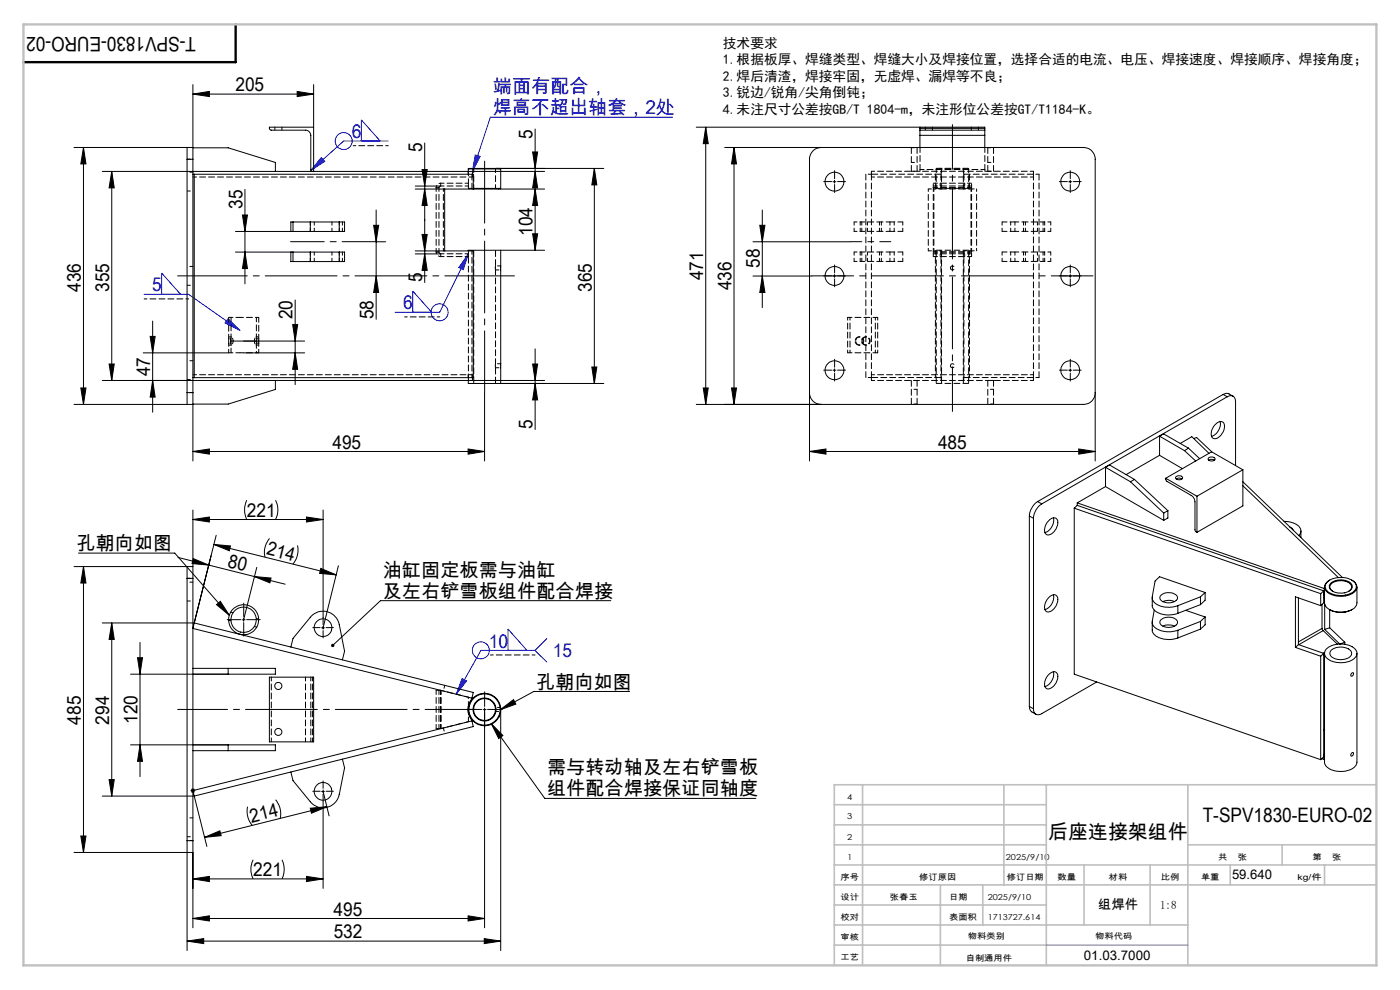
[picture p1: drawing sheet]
<svg xmlns="http://www.w3.org/2000/svg" width="297mm" height="210mm" viewBox="0 0 297 210" stroke-linecap="round" stroke-linejoin="round" font-family="sans-serif">
<g fill="none" stroke="#00f" stroke-width=".21">
<path d="M68.2 33.4l.7 .8-3 2zM76.7 29.9v-4.5l3.9 4.5M82.3 29.9h-9.4l-7 6.3M100.8 32.9l1 .3-1.6 3.2zM142.7 24.9h-38.7l-3.8 11.5M99.3 53.9l-1 3.3-1-.4zM99.3 53.9l-6 12.3h-9.5M30.6 62.4h9.4l10.9 7.7M34.3 62.4v-4.5l4 4.5M48.4 67.6l2.5 2.5-3.2-1.6zM87.6 66.2v-4.5l4 4.5M107.8 138v-4.6l4 4.6"/>
<path d="M113.5 138h-11.5l-5.2 9.2M113.5 138l2.5 2.4M116 135.5l-2.5 2.5M98 143.9l1 .6-2.2 2.7z"/>
<circle cx="72.9" cy="29.9" r="1.8"/>
<circle cx="93.3" cy="66.2" r="1.8"/>
<circle cx="102" cy="137.9" r="1.8"/>
</g>
<g fill="none" stroke="#000" stroke-width=".21">
<path d="M40.9 20l3.5-.6v1.1zM40.9 17.9v13.4M40.9 20h25.6M63 19.4l3.5 .6-3.5 .5zM66.5 17.9v9.1M15.7 31.3h24M17.7 31.3v54.5M17.7 31.3l.5 3.5h-1.1zM21.7 36.4h19.2M23.7 36.4l.5 3.5h-1.1zM23.7 36.4v44.3M88.1 39.5h5.4"/>
<path d="M89.5 36h1.1l-.5 3.5zM90.1 30.3v29.6M100.2 36.4h15.3M105.2 35.7h22.9M113 32.2h1.1l-.6 3.5zM113.5 36.4l.6 3.5h-1.1zM113.5 27.4v25.7M126.1 35.7v45.6M126.1 35.7l.5 3.5h-1zM147.7 27h47.5M149.7 27l.5 3.5h-1zM149.7 27v58.8"/>
<path d="M153.7 31.3h20.5M155.7 31.3l.5 3.5h-1zM155.7 31.3v54.5M176.7 38.6h.6M177 38.2v.6M226.7 38.6h.7M227 38.2v.6M50 49.1h12.2M50 53.5h12.2M51.4 45.6h1.1l-.5 3.5zM52 40.2v20M52 53.5l.5 3.5h-1.1z"/>
<path d="M79.3 47.8h1l-.5 3.5zM79.7 51.3h2.1M79.8 58.6l.5 3.4h-1zM79.8 44.5v23.2M88.1 40.1h6.2M88.1 53.9h5.4M88.1 53.2h6.2M89.5 49.7h1.1l-.5 3.5zM90.1 53.9l.5 3.5h-1.1zM90.1 40.1l.5 3.5h-1.1zM106.2 40.1h9.3M106.2 53.1h9.3"/>
<path d="M113 49.6h1.1l-.6 3.5zM113.5 40.1l.6 3.5h-1.1zM159.7 58.6h12.5M159.7 51.3h20.8M161.2 47.8h1.1l-.6 3.5zM161.7 58.6l.6 3.4h-1.1zM161.7 44.5v20.8M176.7 58.6h.6M177 58.2v.6M226.7 58.6h.7M227 58.2v.6M23.1 77.2h1.1l-.5 3.5z"/>
<path d="M30.4 74.9h18.1M31.9 71.4h1l-.5 3.5zM32.4 68.1v19.3M49 72.3h15.6M51.7 74.9h12.9M62.1 68.9h1l-.5 3.4zM62.6 74.9l.5 3.4h-1zM62.6 63.6v18M113 77.2h1.1l-.6 3.5zM113.5 74v17.1M125.6 77.8h1l-.5 3.5zM176.7 78.5h.6"/>
<path d="M177 78.2v.6M226.7 78.5h.7M227 78.2v.6M15.7 85.8h24M17.1 82.3h1.1l-.5 3.5zM21.7 80.7h19.2M32.4 80.7l.5 3.5h-1zM40.9 95.8l3.5-.6v1.1zM40.9 85.8v12M40.9 95.8h61.9M99.3 95.2l3.5 .6-3.5 .5zM100.2 80.7h15.3"/>
<path d="M102.8 83.4v14.4M106.2 81.3h21.9M113.5 81.3l.6 3.5h-1.1zM147.7 85.8h26.5M149.2 82.3h1l-.5 3.5zM155.2 82.3h1l-.5 3.5zM171.7 95.8l3.5-.6v1.1zM171.7 95.8h60.6M171.7 83.3v14.5M228.8 95.2l3.5 .6-3.5 .5zM232.3 83.3v14.5M16.7 117.3h20.4l11.5 13.2"/>
<path d="M37.7 118.2l6.6 1.7M40.9 110.2l3.5-.5v1zM40.9 108.2v12M40.9 110.2h27.6M41 118.5l3.3 1.4-3.6-.4zM44.3 119.9l16.2 4M45.4 115.5l3.5 .3-.3 1zM45.4 115.5l25.9 6.4M45.9 113.6l-4.7 18.5h-19.5M52.4 106.1a4.8 4.8 0 0 0 0 4.1M57.2 114.2a4.5 4.5 0 0 0-1 4M58.5 106.1a4.5 4.5 0 0 1 0 4.1"/>
<path d="M63.1 115.7a4.6 4.6 0 0 1-1 4M65 109.7l3.5 .5-3.5 .5zM68.5 108.2v22.8M15.7 120.2h24M17.7 120.2v60.6M17.7 120.2l.5 3.5h-1.1zM23.7 132.1l.5 3.5h-1.1zM23.7 132.1v36.8M29.2 139.5h1l-.5 3.5zM29.7 136.3v28.4M45.9 128.3l.8-.7 1.9 2.9zM51.4 131.5h.6"/>
<path d="M51.7 131.2v.6M54 122.3l3.5 .3-.2 1zM54.5 120.4l-2.8 11.1M68.1 120.6l3.2 1.3-3.5-.3zM68.2 133.2h.6M68.5 132.8v.6M71.8 120l-3.3 13.2M129.6 127.4h-48.9l-10.1 9.5M27.7 143h20.7M27.7 158h20.7M29.7 158l.5 3.5h-1zM102.5 150.5h.6"/>
<path d="M102.8 150.2v46.6M104.2 153.5l11.4 15.9h44.7M104.2 153.5l2.5 2.5-.9 .7zM106.1 150.6l2.8-2.2 .5 1zM106.2 150.5v51.1M133.6 146.7h-20.4l-7.1 3.9M17.1 177.3h1.1l-.5 3.5zM21.7 168.9h19.5l2.7 10.7M23.1 165.4h1.1l-.5 3.5zM40.4 167.7h1M40.6 167.3l.7 .8M40.9 167.2v1"/>
<path d="M41.3 167.3l-.7 .8M43.4 177.6l3.2-1.4 .3 1.1zM52.5 171.1a4.6 4.6 0 0 0 1 4M58.5 169.6a4.5 4.5 0 0 1 .9 4M65.8 171.4l3.6-.3-3.3 1.4zM68.2 167.9h.6M68.5 167.6v.6M68.5 170.1v18.3M68.5 167.9l1.3 5.2M69.4 171.1l-26 6.5M15.7 180.8h24v20.8M39.7 199.6l3.5-.5v1.1z"/>
<path d="M39.7 199.6h66.5M40.9 194.8l3.5-.5v1.1zM40.9 186.4l3.5-.5v1.1zM40.9 180.8v16M40.9 194.8h61.9M40.9 186.4h27.6M53.7 182.4a4.7 4.7 0 0 0 0 4M59.8 182.4a4.7 4.7 0 0 1 0 4M65 185.9l3.5 .5-3.5 .6zM99.3 194.3l3.5 .5-3.5 .6zM102.7 199.1l3.5 .5-3.5 .6z"/>
</g>
<g fill="none" stroke="#000" stroke-width=".21" stroke-dasharray="15.2 1.3 1.3 1.3">
<path d="M176.4 38.5h-1.7M177.1 37.9v-1.7M177.1 39.1v1.7M177.7 38.5h1.7M226.4 38.5h-1.7M227.1 37.9v-1.7M227.1 39.1v1.7M227.7 38.5h1.7M176.4 58.5h-1.7M177.1 57.9v-1.7M177.1 59.1v1.7M177.7 58.5h1.7"/>
<path d="M226.4 58.5h-1.7M227.1 57.9v-1.7M227.1 59.1v1.7M227.7 58.5h1.7M176.4 78.5h-1.7M177.1 77.9v-1.7M177.1 79.1v1.7M177.7 78.5h1.7M226.4 78.5h-1.7M227.1 77.9v-1.7M227.1 79.1v1.7M227.7 78.5h1.7"/>
<path d="M51.1 131.4h-2.9M51.7 130.8v-2.9M51.7 132.1v2.8M52.3 131.4h2.9M67.9 133.1h-1.5M68.5 132.5v-1.6M68.5 133.8v1.5M69.2 133.1h1.5M102.2 150.5h-3.1M102.8 149.9v-3.2M102.8 151.1v3.1M103.4 150.5h3.2"/>
<path d="M67.9 167.8h-1.5M68.5 167.2v-1.5M68.5 168.5v1.5M69.2 167.8h1.5"/>
</g>
<path d="M202.1 87.3v-60.9" fill="none" stroke="#000" stroke-width=".21" stroke-dasharray="15.2 1.3 1.3 1.3" stroke-dashoffset="5.8"/>
<path d="M172.2 58.5h59.7" fill="none" stroke="#000" stroke-width=".21" stroke-dasharray="15.2 1.3 1.3 1.3" stroke-dashoffset="6.4"/>
<path d="M180.5 51.3h8.5" fill="none" stroke="#000" stroke-width=".21" stroke-dasharray="15.2 1.3 1.3 1.3" stroke-dashoffset="12.9"/>
<path d="M109.1 58.5h-71.4" fill="none" stroke="#000" stroke-width=".21" stroke-dasharray="15.2 1.3 1.3 1.3" stroke-dashoffset=".5"/>
<path d="M79.7 51.3h-18.1" fill="none" stroke="#000" stroke-width=".21" stroke-dasharray="15.2 1.3 1.3 1.3" stroke-dashoffset="8.1"/>
<path d="M102.8 34.2v49.1" fill="none" stroke="#000" stroke-width=".21" stroke-dasharray="15.2 1.3 1.3 1.3" stroke-dashoffset="2.1"/>
<path d="M100.8 150.5h-63.1" fill="none" stroke="#000" stroke-width=".21" stroke-dasharray="15.2 1.3 1.3 1.3" stroke-dashoffset="4.7"/>
<path d="M50 5.2v8h-45" fill="none" stroke="#000" stroke-width=".5"/>
<g fill="none" stroke="#c0c0c0" stroke-width=".35">
<path d="M177 179.2h45M177 175h45M177 170.7h45M183 166.5v38.2M213 166.5v21.2M222 166.5v38.3M252 179.2h40M252 166.5v38.3M272 179.2v4.3M292 166.5h-115v38.3M177 183.5h115M177 196.2h75"/>
<path d="M177 192h45M177 187.7h115M199.5 187.7v17.1M208.5 187.7v8.5M230 183.5v12.7M244 183.5v12.7M261 183.5v4.2M281 183.5v4.2M177 200.5h45"/>
</g>
<path d="M5 5.2h287v199.6h-287z" fill="none" stroke="#c0c0c0" stroke-width=".5"/>
<path d="M222 200.5h30" fill="none" stroke="#8000ff" stroke-width=".21"/>
<path d="M82.4 30.9h-7.5M40 63.4h-9.4M93.3 67.2h-7.5M113.5 138.9h-9.5" fill="none" stroke="#000" stroke-width=".21" stroke-dasharray="1.3 .6" stroke-dashoffset=".7"/>
<path d="M70.4 136.6l-.2 .2 .1 .4 .3-.3-.3 .3a.36 .36 0 0 0 .5 0 .36 .36 0 0 0 .1-.5 .36 .36 0 0 0-.5-.1zM104.2 153.5l2.5 2.5-.9 .7zM45.9 128.3l.8-.7 1.9 2.9zM106.1 150.6l2.8-2.2 .5 1z" fill="#000"/>
<path d="M100.8 32.9l1 .3-1.6 3.2z" fill="#00f"/>
<g fill="#000">
<path d="M40.9 20l3.5-.6v1.1zM63 19.4l3.5 .6-3.5 .5zM40.9 95.8l3.5-.6v1.1zM99.3 95.2l3.5 .6-3.5 .5zM171.7 95.8l3.5-.6v1.1zM228.8 95.2l3.5 .6-3.5 .5z"/>
<path d="M17.7 31.3l.5 3.5h-1.1zM17.1 82.3h1.1l-.5 3.5zM126.1 35.7l.5 3.5h-1zM125.6 77.8h1l-.5 3.5z"/>
<path d="M23.7 36.4l.5 3.5h-1.1zM23.1 77.2h1.1l-.5 3.5zM31.9 71.4h1l-.5 3.5zM32.4 80.7l.5 3.5h-1z"/>
<path d="M113.5 36.4l.6 3.5h-1.1zM113 32.2h1.1l-.6 3.5z"/>
<path d="M51.4 45.6h1.1l-.5 3.5zM52 53.5l.5 3.5h-1.1zM29.2 139.5h1l-.5 3.5zM29.7 158l.5 3.5h-1z"/>
<path d="M79.8 58.6l.5 3.4h-1zM79.3 47.8h1l-.5 3.5zM113 49.6h1.1l-.6 3.5zM113.5 40.1l.6 3.5h-1.1z"/>
<path d="M90.1 53.9l.5 3.5h-1.1zM89.5 49.7h1.1l-.5 3.5z"/>
<path d="M90.1 40.1l.5 3.5h-1.1zM89.5 36h1.1l-.5 3.5z"/>
<path d="M161.7 58.6l.6 3.4h-1.1zM161.2 47.8h1.1l-.6 3.5zM155.2 82.3h1l-.5 3.5zM155.7 31.3l.5 3.5h-1zM149.2 82.3h1l-.5 3.5zM149.7 27l.5 3.5h-1z"/>
<path d="M62.1 68.9h1l-.5 3.4zM62.6 74.9l.5 3.4h-1z"/>
<path d="M113.5 81.3l.6 3.5h-1.1zM113 77.2h1.1l-.6 3.5z"/>
<path d="M17.7 120.2l.5 3.5h-1.1zM17.1 177.3h1.1l-.5 3.5z"/>
<path d="M23.7 132.1l.5 3.5h-1.1zM23.1 165.4h1.1l-.5 3.5z"/>
<path d="M54 122.3l3.5 .3-.2 1zM41 118.5l3.3 1.4-3.6-.4zM68.1 120.6l3.2 1.3-3.5-.3zM45.4 115.5l3.5 .3-.3 1z"/>
<path d="M43.4 177.6l3.2-1.4 .3 1.1zM65.8 171.4l3.6-.3-3.3 1.4z"/>
<path d="M39.7 199.6l3.5-.5v1.1zM102.7 199.1l3.5 .5-3.5 .6z"/>
<path d="M40.9 194.8l3.5-.5v1.1zM99.3 194.3l3.5 .5-3.5 .6zM40.9 186.4l3.5-.5v1.1zM65 185.9l3.5 .5-3.5 .6zM40.9 110.2l3.5-.5v1zM65 109.7l3.5 .5-3.5 .5z"/>
</g>
<path d="M68.2 33.4l.7 .8-3 2zM48.4 67.6l2.5 2.5-3.2-1.6zM99.3 53.9l-1 3.3-1-.4zM98 143.9l1 .6-2.2 2.7z" fill="#00f"/>
<g fill="none" stroke="#000" stroke-width=".21">
<path d="M39.7 33.8v-2.5h1.2v2.5M39.7 33.8h1.2M39.7 33.8v49.5M40.9 31.4h7.5l10 3.1v1.9M40.9 37h59.5v3.1M40.9 36.4h59.3v.6M40.9 33.8v49.5M41.2 37v43.1M66.3 36.4l-.4-.3v-7.4a1.15 1.15 0 0 0-1.1-1.1h-7.3l-.3-.2-.1-.4h9.4v9.4M99.3 35.8h6.9M99.3 35.8v.6M100.4 40h5.8"/>
<path d="M106.2 40l-.1 .1h-5.7M106.2 35.8v4.2M172.6 31.9l.6-.4 1-.2h55.6a2.46 2.46 0 0 1 2.5 2.5v49.5a2.46 2.46 0 0 1-2.5 2.5h-55.6a2.46 2.46 0 0 1-2.5-2.5v-49.9l.2-.6zM195.2 27.2v.4M195.2 27.6v1.1M195.2 27.6h13.7M195.2 27.2v-.2h13.7v.2M195.2 27.2h13.7M195.2 28.7v2.6M195.2 28.7h13.7M208.9 27.2v.4M208.9 27.6v1.1"/>
<path d="M208.9 28.7v2.6M62.2 47.1v2M62.2 53.5v2M65.8 53.5h6.2M65.8 55.5h6.2M65.8 47.1h6.2M65.8 49.1h6.2M65.8 47.1v2M65.8 53.5v2M65.8 53.5h-4.1v2h4.1M65.8 47.1h-4.1v2h4.1M72 47.1v2"/>
<path d="M72 53.5v2M72 53.5h1.1v2h-1.1M72 47.1h1.1v2h-1.1M99.3 53.2v-.1h6.9v28.2h-6.9v-.6M100.4 40.1h-6.1v13.1h6.1v26.9h-59.5M39.7 83.3v2.5h1.2v-2.5M39.7 83.3h1.2M58.4 80.7v1.9l-10 3.1h-7.5M100.2 80.1v.6h-59.3M234.5 99.1v4.1M234.5 99.1l5.3 3.1M234.5 99.1l.9-.5 5.3 3.1"/>
<path d="M246 92.5v4.1M246 92.5l5.3 3.1M246 96.6l4.8 2.8M246 92.5l.8-.5 5.3 3.1M246 96.6l-7.1 4.1M250.4 94.1l2.4-1.5 3.7 3.6M251.3 95.6l2.3 2.2M252.1 95.1l-.8 .5M252.1 95.1l2.4 2.2M253.2 93l.7-.2 3.2 3M256.4 97.1a.74 .74 0 0 1 .8-.2 .74 .74 0 0 1 .5 .7 .92 .92 0 0 1-1.4-.3zM256.4 97.6a1.1 1.1 0 0 1 1.2 0"/>
<path d="M257.8 90a1.04 1.04 0 0 1 1-.6 1.04 1.04 0 0 1 .9 .6 2.74 2.74 0 0 1-2.1 3.1 1.2 1.2 0 0 1-.5-1.8zM258.8 89.4a2.89 2.89 0 0 1-1.8 3.2M259.5 83.7l1-.2 1.1 .6M259.5 83.7l.8 .5M259.5 83.7l-39.4 22.7M260.3 84.2a1.07 1.07 0 0 1 1.3-.2 1.07 1.07 0 0 1 .5 1.2v13.6M260.3 84.2l-39.3 22.7M263.7 99.7l-6.7-3.9-9.7 5.7M263.7 99.7l-9.8 5.6M263.7 99.7v7.6l-9.8 5.6M218.4 109.5l.9 .5M218.4 109.5v40.4"/>
<path d="M219.3 110v40.3M220.1 106.4a4.1 4.1 0 0 0-1.7 3.1M220.1 106.4l.9 .5M221 106.9a3.8 3.8 0 0 0-1.7 3.1M222.7 110.2a.97 .97 0 0 1 1.2-.3 .97 .97 0 0 1 .5 1.2 2.46 2.46 0 0 1-2.3 2.3 1.77 1.77 0 0 1 0-2.5zM223.5 109.8a2.79 2.79 0 0 1-1.8 3.2M227.9 107.8v35.2l52.3 18.1M227.9 107.8l52.3 18.1M228.5 107.2l-.6 .6M228.5 107.2l52.3 18.1M228.5 106.7l52.4 18.1M228.5 106.7v.5"/>
<path d="M234.5 103.2l12.4 7.2M234.5 103.2l-6 3.5M239.8 102.2l7.1 6.6M240.7 101.7l-.9 .5M240.7 101.7l7.1 6.6M246.9 108.8v1.6M247.3 101.5l.2 .6 5.2 3a1.7 1.7 0 0 1 .8 1.4v6l.4 .4M247.3 101.5l6.6 3.8M247.8 108.3l-.9 .5M247.8 108.3v1.6l-.9 .5M249.4 101.2a.83 .83 0 0 1 1.5 .3 .89 .89 0 0 1-1.5-.2zM249.5 101.6a1.13 1.13 0 0 1 1.3 0"/>
<path d="M253.9 105.3v7.6M263.7 102.2l21.1 20.3M263.7 103l20.2 19.5M272.4 110.6a3.9 3.9 0 0 1 3.5 1.6v.7l-.4 .7M273.6 111.8l.7 .6M276 112.6v1.4M39.7 122.7v-2.5h1.2v2.5M39.7 122.7v55.6M39.7 122.7h1.2M40.9 122.7v55.6M48.5 131.6h.1M54.4 133.1h.1"/>
<path d="M61.7 137.3l.5-1.9 3.6-4.5a3.5 3.5 0 0 1 3.6-1.2 3.5 3.5 0 0 1 2.6 2.8l1.1 5.6-.5 1.9M222.5 126.7a1.07 1.07 0 0 1 1.9 0 2.75 2.75 0 0 1-2.1 3.1 1.2 1.2 0 0 1-.6-1.8zM223.5 126.2a2.79 2.79 0 0 1-1.8 3.1M244.4 126.8v1.6a2.7 2.7 0 0 0 2.8 2h1.6l1.1-.3M244.4 132v1.6a2.51 2.51 0 0 0 2.4 2 5.9 5.9 0 0 0 3.1-.3M244.9 129.4l-.5 2.4a2.36 2.36 0 0 0 2.4 2.1 5.5 5.5 0 0 0 3.1-.2M246.2 126.3a2.5 2.5 0 0 1 3.6 .3 1.24 1.24 0 0 1-1.4 1.2 1.82 1.82 0 0 1-2.3-1zM246.2 131.5a2.59 2.59 0 0 1 3.6 .3 1.3 1.3 0 0 1-1.7 1.3 1.57 1.57 0 0 1-2-1.3zM246.7 127.6a2.83 2.83 0 0 1 2.5 0M246.7 132.8a3.2 3.2 0 0 1 2.5 0M249.9 128.5v1.6M249.9 133.7v1.6"/>
<path d="M251.5 129.5l4.2 1.4M254.7 126.6l-4.8 1.9M254.7 126.6v1.7M254.7 131.8v1.6M254.7 128.3l-4.8 1.8M254.7 131.8l-4.8 1.9M254.7 133.4l-4.8 1.9M255.7 125.7l-9.7-3.4-1 1-.6 3.3a2.36 2.36 0 0 0 2.4 2.1 5.9 5.9 0 0 0 3.1-.2M255.7 125.7l-1 .9M255.7 125.7v1.6l-1 1M255.7 130.9v1.6l-1 .9M255.7 130.9l-1 .9"/>
<path d="M274.8 137.3l5.4 1.9M275.4 136.7l-.6 .6M275.4 126.9v9.8M275.4 136.7l5.4 1.9M280.2 125.9v2.6M280.2 139.2v21.9M280.2 128.5l-5.4-1.9v10.7M280.5 133.3l.2 .5M280.5 128.2v5.1M280.5 133.3l-5.1 2.9M280.7 133.8l3 2.9M280.7 133.8l-5.2 3"/>
<path d="M280.8 125.3l-.6 .6M280.8 125.3v2.6l-.6 .6M280.8 138.6v21.9l-.6 .6M280.8 138.6l-.6 .6M280.8 125.8l.1 .1M280.9 124.8v1.1M281 138.6v23.1a2.55 2.55 0 0 0 2.5 1.9 4.1 4.1 0 0 0 4.3-1.5l.1-23.5M281 125.5l-.1 .4M281 126.2l-.2 .1M281 126.6l-.2 .1M281 138.9l-.2 .1M281 138.4l-.3 .2"/>
<path d="M281 128.2v5.3M281 133.5l3.2 3.1M281.3 137.8a4.9 4.9 0 0 1 6.2 0 1.57 1.57 0 0 1-1 2.4 4.8 4.8 0 0 1-5.3-.9l-.2-.8zM281.6 123.4a4.7 4.7 0 0 1 5.9 .3 1.48 1.48 0 0 1-1 2.2 4.6 4.6 0 0 1-5.2-.8 1.27 1.27 0 0 1 .3-1.7zM282 129.3h.1M282.1 123a1.53 1.53 0 0 0-1.1 1.6 1.53 1.53 0 0 0 1.2 1.4 4.8 4.8 0 0 0 5.5-.8 1.53 1.53 0 0 0-.9-2.2M282.1 133.2l-1.1 .3M282.1 129.3v3.9M282.1 133.2l3.2 3M282.2 123.8a3.3 3.3 0 0 1 4.6 .3 1.38 1.38 0 0 1-1.3 1.6 2.82 2.82 0 0 1-3.5-1.1v-.4zM282.4 137.9a3.1 3.1 0 0 1 4.3 .4 1.33 1.33 0 0 1-1.4 1.5 2.84 2.84 0 0 1-3.1-1v-.6zM282.8 125.4a1.03 1.03 0 0 1-.7-1 1.03 1.03 0 0 1 .9-.9 3.2 3.2 0 0 1 3.7 .6 1.01 1.01 0 0 1-.6 1.3"/>
<path d="M284.2 136.6h.1M285.3 136.2l-1.1 .4M285.3 136.2v.5M286.8 129.3a5.1 5.1 0 0 1-4.7 0M287.9 124.5v3.4a2.63 2.63 0 0 1-2.8 1.9 3.7 3.7 0 0 1-4-1.6l-.1-3.7-.1 .3M40.9 141.8h17.5v1.2h-17.5M40.9 158h17.5v1.2h-17.5M48.4 141.8v1.2M48.4 158v1.2M57.1 143.6h9.4v13.8h-9.4zM99.3 149.9v1.3M100.1 148.1l.3-1.2-59.2-14.8-.3 1.2 59.3 14.8a3.5 3.5 0 0 0 0 4.8l-59.3 14.8 .3 1.2 59.2-14.8-.3-1.2"/>
<path d="M106.2 150.9h.1M218.4 149.9l.3 .9 1 .7M218.4 149.9l.9 .4M222.5 143.1a1.04 1.04 0 0 1 .9-.6 1.04 1.04 0 0 1 1 .5 2.75 2.75 0 0 1-2.1 3.1 1.2 1.2 0 0 1-.6-1.8zM223.5 142.5a2.85 2.85 0 0 1-1.8 3.1M232.7 144.7l-11.7 6.7a1.07 1.07 0 0 1-1.2 .1 1.07 1.07 0 0 1-.5-1.2M280.8 154.8l.2 .1M281 159.8l-.1 .3M286.7 142.9l.2-.2a.39 .39 0 0 1 .2 .5 .39 .39 0 0 1-.5 .2zM286.8 159.7l.1-.1a.39 .39 0 0 1 .2 .5 .39 .39 0 0 1-.5 .2zM39.7 178.3v2.5h1.2v-2.5M39.7 178.3h1.2"/>
<path d="M72.6 161l.5 1.9-1.1 5.6a3.5 3.5 0 0 1-2.6 2.8 3.5 3.5 0 0 1-3.6-1.2l-3.6-4.5-.5-1.8M280.4 160.9l.5 .2M280.8 160l.1 .1M280.9 160.1v1M281 160.8l-.1 .3"/>
<circle cx="177" cy="38.5" r="2.01"/>
<circle cx="227" cy="38.5" r="2.01"/>
<circle cx="177" cy="58.5" r="2.01"/>
<circle cx="227" cy="58.5" r="2.01"/>
<circle cx="177" cy="78.5" r="2.01"/>
<circle cx="227" cy="78.5" r="2.01"/>
<circle cx="51.7" cy="131.5" r="2.69"/>
<circle cx="51.7" cy="131.5" r="3.2"/>
<circle cx="68.5" cy="133.1" r="1.87"/>
<circle cx="59" cy="145.5" r=".75"/>
<circle cx="59" cy="155.3" r=".75"/>
<circle cx="102.8" cy="150.5" r="3.3"/>
<circle cx="102.8" cy="150.5" r="2.43"/>
<circle cx="102.8" cy="150.5" r="2.31"/>
<circle cx="102.8" cy="150.5" r="3.4"/>
<circle cx="68.5" cy="167.9" r="1.87"/>
</g>
<g fill="none" stroke="#000" stroke-width=".21" stroke-dasharray="1.3 .6" stroke-dashoffset=".6">
<path d="M39.7 33.8h1.2M40.9 36.5h-1.2M93.5 39.5h5.9M99.3 36.3v1.2M99.4 38.9h-5.9M184.9 37h-1.2M184.9 36.3v1.2M184.9 36.3h34.3M184.9 37.5h34.3M193.3 36.3h1.3M193.3 31.3h1.3M193.3 34.5h1.3"/>
<path d="M199.7 36.3v1.2M204.4 36.3v1.2M209.6 36.3h1.2M209.6 31.3h1.2M209.6 34.5h1.2M219.2 36.3v1.2M220.4 37h-1.2M39.7 40.5h1.2M40.9 56.5h-1.2M65.8 53.5v2M65.8 47.1v2M66.7 53.5v2"/>
<path d="M66.7 47.1v2M70.4 55.5v-2M70.4 49.1v-2M72 53.5v2M72 47.1v2M72.6 55.5v-2M72.6 49.1v-2M99.4 53.8h-5.9M99.4 54.4h-5.9M105.1 57.3h1.1M106.2 56.4h-1.1M181.2 55.5h1.3"/>
<path d="M181.2 53.5h1.3M181.2 49.1h1.3M181.2 47.1h1.3M181.2 53.5v2M181.2 47.1v2M182.5 53.5v2M182.5 47.1v2M182.8 53.5v2M182.8 47.1v2M184 53.5v2M184 47.1v2M186.6 55.5v-2"/>
<path d="M186.6 49.1v-2M187 53.5v2M187 47.1v2M188.8 53.5v2M188.8 47.1v2M189.7 53.5v2M189.7 47.1v2M191.5 53.5v2M191.5 47.1v2M196.9 40.1h1.2M196.9 53.2h1.2M206 40.1h1.2"/>
<path d="M206 53.2h1.2M212.6 55.5v-2M212.6 49.1v-2M214.4 55.5v-2M214.4 49.1v-2M215.3 55.5v-2M215.3 49.1v-2M217.1 55.5v-2M217.1 49.1v-2M217.5 53.5v2M217.5 47.1v2M220.1 55.5v-2"/>
<path d="M220.1 49.1v-2M221.3 55.5v-2M221.3 49.1v-2M221.6 55.5v-2M221.6 49.1v-2M222.9 53.5h-1.3M222.9 55.5h-1.3M222.9 47.1h-1.3M222.9 49.1h-1.3M222.9 55.5v-2M222.9 49.1v-2M39.7 60.5h1.2"/>
<path d="M40.9 76.5h-1.2M50.9 67.3h4M50.9 74.8h4M99.3 79.5v1.2M105.1 78h1.1M106.2 77.2h-1.1M219.2 79.5h-34.3M39.7 80.5h1.2M40.9 83.3h-1.2M184.9 80.1h-1.2M184.9 80.7v-1.2M194.6 85.7h-1.3"/>
<path d="M194.6 80.7h-1.3M194.6 82.6h-1.3M199.7 80.7v-1.2M204.4 80.7v-1.2M210.8 80.7h-1.2M210.8 85.7h-1.2M210.8 82.6h-1.2M219.2 80.7v-1.2M219.2 80.7h-34.3M220.4 80.1h-1.2M39.7 122.7h1.2M39.7 127.5h1.2"/>
<path d="M40.9 123.5h-1.2M94.1 154.4l.3 1.2M94.4 145.4l-.3 1.1M105.1 150.9h1.1M106.2 150.1h-1.1M39.7 177.5h1.2M40.9 178.3h-1.2M40.9 173.5h-1.2"/>
</g>
<g fill="none" stroke="#000" stroke-width=".21" stroke-dasharray="1.3 .6" stroke-dashoffset=".4">
<path d="M195.2 36h13.7M198 39.8h8.1M198 38.9h8.1M198 39.5h8.1M105.1 57.3v-.9M198 53.5h8.1M198 54.4h8.1M198 53.8h8.1M48.5 67.3h2.4M48.5 74.8h2.4M105.1 78v-.8M179.8 74.8h6.3"/>
<path d="M179.8 67.3h6.3M57.6 143.6v13.8M64.8 143.6v13.8M65.9 143.6v13.8M66.3 143.6v13.8M92.5 146.4v8.1M93.1 146.4v8.1M93.5 146.4v8.1"/>
</g>
<g fill="none" stroke="#000" stroke-width=".21" stroke-dasharray="1.3 .6" stroke-dashoffset=".7">
<path d="M94.1 53.2v-13.1M196.9 53.2v-13.1M198.1 40.1v13.1M206 53.2v-13.1M207.2 40.1v13.1M48.9 72.3v-.5l-.3-.3v1.7l.3-.4v-.5M49.4 72.3v-.5l-.3-.3v1.7l.2-.3 .1-.6M54.4 72.3v.9a1.1 1.1 0 0 1 0-1.7v.8M54.9 72.3l-.1 .9a1.13 1.13 0 0 1 0-1.7l.1 .8M179.8 67.3v7.5M180.3 67.3v7.5M185.7 74.8v-7.5"/>
<path d="M186.2 74.8v-7.5"/>
</g>
<g fill="none" stroke="#000" stroke-width=".21" stroke-dasharray="1.3 .6">
<path d="M58.3 27v.6M59.8 27.6v-.6M92.5 39.8h.6M93.1 39.8l.1-.2 .3-.1M93.1 39.8h-.6M93.5 38.9v.6M99.4 39.5v-.6M99.4 40l.1 .1M99.4 39.5v.5M100.3 37v.5M100.4 35.7l.1 .1M100.5 40l-.1 .1"/>
<path d="M105.1 35.8l.1-.1M183.7 37v43.1M184.9 37v43.1M193.3 36.3v-5M194.6 36.3v-5M195.2 36.3v-.3M196.3 27v.6M197.8 27.6v-.6M198.6 40l.1 .1M198.7 35.7l-.1 .1M199.5 39.5v-.6M199.6 35.7l.1 .1"/>
<path d="M199.7 40l-.1 .1M204.4 35.8l.1-.1M204.7 39.5v-.6M205.5 35.8l-.1-.1M206.1 27v.6M207.6 27.6v-.6M208.9 36.3v-.3M209.6 36.3v-5M210.8 36.3v-5M219.2 37v43.1M220.4 37v43.1M92.5 53.5h.6"/>
<path d="M93.1 53.5h-.6M93.5 53.8l-.3-.1-.1-.2M93.5 53.8v.6M94.1 40.1h.3M94.1 53.2h.3M99.4 54.4v-.6M99.4 53.2v.6M100.1 40.1v-3.1M105.1 56.8v.1M105.1 56.8h.1M105.2 40.1l-.1-.1M106.2 56.7v.2"/>
<path d="M198.4 40.1v-3.1M199.5 54.4v-.6M199.6 40.1v-3.1M204.5 40.1v-3.1M204.5 40.1l-.1-.1M204.7 54.4v-.6M205.4 40.1l.1-.1M205.7 40.1v-3.1M48.6 73.2h.5M49.1 71.5h-.5M54.3 73.2h.5M54.8 71.5h-.5"/>
<path d="M105.1 77.6h.1M106.2 77.5v.1M182.2 73.2h.2M182.4 71.5h-.2M183.7 73.2h.1M183.8 71.5h-.1M186.1 74.8h.1M186.1 67.3h.1M100.3 80.1v-.6M193.3 80.7v5M194.6 80.7v5M209.6 80.7v5"/>
<path d="M210.8 80.7v5M48.5 131.6l.5 .1M49.4 130l-.5-.1M54 132.9l.5 .1M54.9 131.3l-.5-.1"/>
</g>
<g fill="none" stroke="#000" stroke-width=".21" stroke-dasharray="1.3 .6" stroke-dashoffset=".5">
<path d="M40.9 37.5h59.4M99.4 40h1M100.5 35.8v4.2M105.1 40v-4.2M198 39.8v-.9M198.6 35.8v4.2M199.7 35.8v4.2M204.4 40v-4.2M205.5 40v-4.2M206.1 39.8v-.9M92.5 53.5v-13.7M93.1 53.5v-13.7"/>
<path d="M198 53.5v-13.7M198 54.4v-.9M206.1 53.5v-13.7M206.1 54.4v-.9M48.5 72.7v2.1M54.9 74.8v-2.1M100.3 79.5h-59.4M100.1 80.1v-26.9M198.4 80.1v-26.9M199.6 80.1v-26.9M204.5 80.1v-26.9M205.7 80.1v-26.9"/>
<path d="M92.5 154.5h1M92.5 146.4h1M93.5 146.4l5.9 1.5M99.4 153.1l-5.9 1.4"/>
</g>
<path d="M92.5 39.8a.97 .97 0 0 1 1-.9M93.5 54.4a.97 .97 0 0 1-1-.9M198.1 53.2h1.5M199.6 40.1h-1.5M204.5 53.2h1.5M206 40.1h-1.5" fill="none" stroke="#000" stroke-width=".21" stroke-dasharray="1.3 .6" stroke-dashoffset=".8"/>
<g fill="none" stroke="#000" stroke-width=".21" stroke-dasharray="1.3 .6" stroke-dashoffset=".2">
<path d="M195.2 36v-4.7M198.7 35.7h6.7M208.9 36v-4.7M188.8 55.5h2.7M188.8 53.5h2.7M188.8 49.1h2.7M188.8 47.1h2.7M215.3 53.5h-2.7M215.3 55.5h-2.7M215.3 47.1h-2.7M215.3 49.1h-2.7M48.5 67.3v4.6"/>
<path d="M54.9 71.9v-4.6M105.1 77.2v-19.9"/>
</g>
<g fill="none" stroke="#000" stroke-width=".21" stroke-dasharray="1.3 .6" stroke-dashoffset=".3">
<path d="M99.4 36.3v2.6M182.5 55.5h4.5M182.5 53.5h4.5M182.5 49.1h4.5M182.5 47.1h4.5M201.6 56.8a.43 .43 0 0 0 .6 .4 .43 .43 0 0 0 .1-.7 .43 .43 0 0 0-.7 .2v.1M221.6 53.5h-4.5M221.6 55.5h-4.5M221.6 47.1h-4.5M221.6 49.1h-4.5M49 67.3v4.5M54.4 71.8v-4.5"/>
<path d="M201.6 77.6a.43 .43 0 0 0 .6 .4 .43 .43 0 0 0 .1-.7 .43 .43 0 0 0-.7 .2v.1"/>
</g>
<path d="M49 72.9v1.9M54.4 74.8v-1.9M99.4 147.9v1.9M99.4 151.1v2" fill="none" stroke="#000" stroke-width=".21" stroke-dasharray="1.3 .6" stroke-dashoffset="1"/>
<path d="M199.6 37h-14.7M204.5 37h14.7M99.4 54.4v26.3M105.1 56.4v-3.3M105.1 81.3v-3.3M184.9 80.1h14.7M219.2 80.1h-14.7" fill="none" stroke="#000" stroke-width=".21" stroke-dasharray="1.3 .6" stroke-dashoffset="-.1"/>
<path d="M100.5 53.1v28.2M198.6 53.1v28.2M199.7 53.1v28.2M181.4 72.3a.85 .85 0 0 1 1.2-.7 .85 .85 0 0 1 .2 1.4 .85 .85 0 0 1-1.3-.4l-.1-.3M181.5 72.3a.85 .85 0 0 1 1.3-.7 .85 .85 0 0 1 .2 1.4 .85 .85 0 0 1-1.4-.4l-.1-.3M182.8 72.3a.85 .85 0 0 0 1.2 .8 .85 .85 0 0 0 .2-1.4 .85 .85 0 0 0-1.4 .4v.2M182.9 72.3a.85 .85 0 0 0 1.2 .8 .85 .85 0 0 0 .2-1.4 .85 .85 0 0 0-1.4 .4v.2M204.4 81.3v-28.2M205.5 81.3v-28.2" fill="none" stroke="#000" stroke-width=".21" stroke-dasharray="1.3 .6" stroke-dashoffset="-.2"/>
<path d="M198.6 40h6.9M205.5 35.8h-6.9M198.6 53.1h6.9M204.5 40.1h-4.9M198.6 81.3h6.9" fill="none" stroke="#000" stroke-width=".21" stroke-dasharray="1.3 .6" stroke-dashoffset=".1"/>
<path d="M187 55.5h1.8M187 53.5h1.8M187 47.1h1.8M187 49.1h1.8M217.1 53.5h-1.8M217.1 55.5h-1.8M217.1 49.1h-1.8M217.1 47.1h-1.8" fill="none" stroke="#000" stroke-width=".21" stroke-dasharray="1.3 .6" stroke-dashoffset=".9"/>
<g font-size="4.2">
<text x="41.6" y="7.8" transform="rotate(-180 41.6 7.8)">T-SPV1830-EURO-02</text>
<text x="222.4" y="178">后座连接架组件</text>
<text x="255.2" y="174.3">T-SPV1830-EURO-02</text>
</g>
<g font-size="4.1">
<text x="50" y="19.4">205</text>
<text x="113" y="29.4" transform="rotate(-90 113 29.4)">5</text>
<text x="89.5" y="32.3" transform="rotate(-90 89.5 32.3)">5</text>
<text x="51.4" y="44.2" transform="rotate(-90 51.4 44.2)">35</text>
<text x="113" y="50.1" transform="rotate(-90 113 50.1)">104</text>
<text x="89.5" y="59.9" transform="rotate(-90 89.5 59.9)">5</text>
<text x="149.2" y="59.4" transform="rotate(-90 149.2 59.4)">471</text>
<text x="161.2" y="56.8" transform="rotate(-90 161.2 56.8)">58</text>
<text x="17.1" y="61.9" transform="rotate(-90 17.1 61.9)">436</text>
<text x="23.1" y="61.9" transform="rotate(-90 23.1 61.9)">355</text>
<text x="125.5" y="61.9" transform="rotate(-90 125.5 61.9)">365</text>
<text x="155.2" y="61.6" transform="rotate(-90 155.2 61.6)">436</text>
<text x="62.1" y="67.7" transform="rotate(-90 62.1 67.7)">20</text>
<text x="79.2" y="67.7" transform="rotate(-90 79.2 67.7)">58</text>
<text x="31.8" y="79.8" transform="rotate(-90 31.8 79.8)">47</text>
<text x="70.5" y="95.2">495</text>
<text x="113" y="91.1" transform="rotate(-90 113 91.1)">5</text>
<text x="199" y="95.2">485</text>
<text x="52.4" y="109.6">221</text>
<text x="16.2" y="116.7">孔朝向如图</text>
<text x="56.4" y="117.6" transform="rotate(14 56.4 117.6)">214</text>
<text x="48.1" y="120.2" transform="rotate(14 48.1 120.2)">80</text>
<text x="81.2" y="122.3">油缸固定板需与油缸</text>
<text x="81.2" y="126.8">及左右铲雪板组件配合焊接</text>
<text x="113.7" y="146.1">孔朝向如图</text>
<text x="17.1" y="153.7" transform="rotate(-90 17.1 153.7)">485</text>
<text x="23.1" y="153.7" transform="rotate(-90 23.1 153.7)">294</text>
<text x="29.1" y="153.5" transform="rotate(-90 29.1 153.5)">120</text>
<text x="116.1" y="164.2">需与转动轴及左右铲雪板</text>
<text x="116.1" y="168.7">组件配合焊接保证同轴度</text>
<text x="53.4" y="174.5" transform="rotate(-14 53.4 174.5)">214</text>
<text x="53.7" y="185.9">221</text>
<text x="70.8" y="194.2">495</text>
<text x="70.8" y="199">532</text>
</g>
<g font-size="4.1" fill="#00f">
<text x="104.5" y="19.8">端面有配合，</text>
<text x="74.6" y="29.3">6</text>
<text x="104.5" y="24.3">焊高不超出轴套，2处</text>
<text x="32.3" y="61.8">5</text>
<text x="85.5" y="65.7">6</text>
<text x="103.7" y="137.4">10</text>
<text x="117.3" y="139.4">15</text>
</g>
<g font-size="2.9">
<text x="153.4" y="10.1">技术要求</text>
<text x="153.4" y="13.6">1.根据板厚、焊缝类型、焊缝大小及焊接位置，选择合适的电流、电压、焊接速度、焊接顺序、焊接角度；</text>
<text x="153.4" y="17.1">2.焊后清渣，焊接牢固，无虚焊、漏焊等不良；</text>
<text x="153.4" y="20.6">3.锐边/锐角/尖角倒钝；</text>
<text x="153.4" y="24.1">4.未注尺寸公差按GB/T 1804-m，未注形位公差按GT/T1184-K。</text>
</g>
<g font-size="2.8">
<text x="261.4" y="186.5">59.640</text>
<text x="233" y="192.7">组焊件</text>
<text x="230" y="203.6">01.03.7000</text>
</g>
<text font-size="2.5" x="246.1" y="192.7">1:8</text>
<g font-size="1.7">
<text x="179.7" y="169.6">4</text>
<text x="179.7" y="173.8">3</text>
<text x="179.7" y="178.2">2</text>
<text x="179.8" y="182.5">1</text>
<text x="213.4" y="182.5">2025/9/10</text>
<text x="258.4" y="182.5">共</text>
<text x="262.6" y="182.5">张</text>
<text x="278.4" y="182.5">第</text>
<text x="282.6" y="182.5">张</text>
<text x="178.3" y="191">设计</text>
<text x="178.3" y="186.7">序号</text>
<text x="188.8" y="191">张春玉</text>
<text x="195" y="186.7">修订原因</text>
<text x="201.4" y="190.9">日期</text>
<text x="209.5" y="190.9">2025/9/10</text>
<text x="213.6" y="186.7">修订日期</text>
<text x="224.4" y="186.7">数量</text>
<text x="235.2" y="186.7">材料</text>
<text x="246.3" y="186.7">比例</text>
<text x="254.8" y="186.7">单重</text>
<text x="275.3" y="186.7">kg/件</text>
<text x="178.3" y="195.2">校对</text>
<text x="201.4" y="195.2">表面积</text>
<text x="209.5" y="195.2">1713727.614</text>
<text x="178.3" y="203.7">工艺</text>
<text x="178.3" y="199.5">审核</text>
<text x="204.9" y="203.8">自制通用件</text>
<text x="205.3" y="199.1">物料类别</text>
<text x="232.3" y="199.1">物料代码</text>
</g>
</svg>
